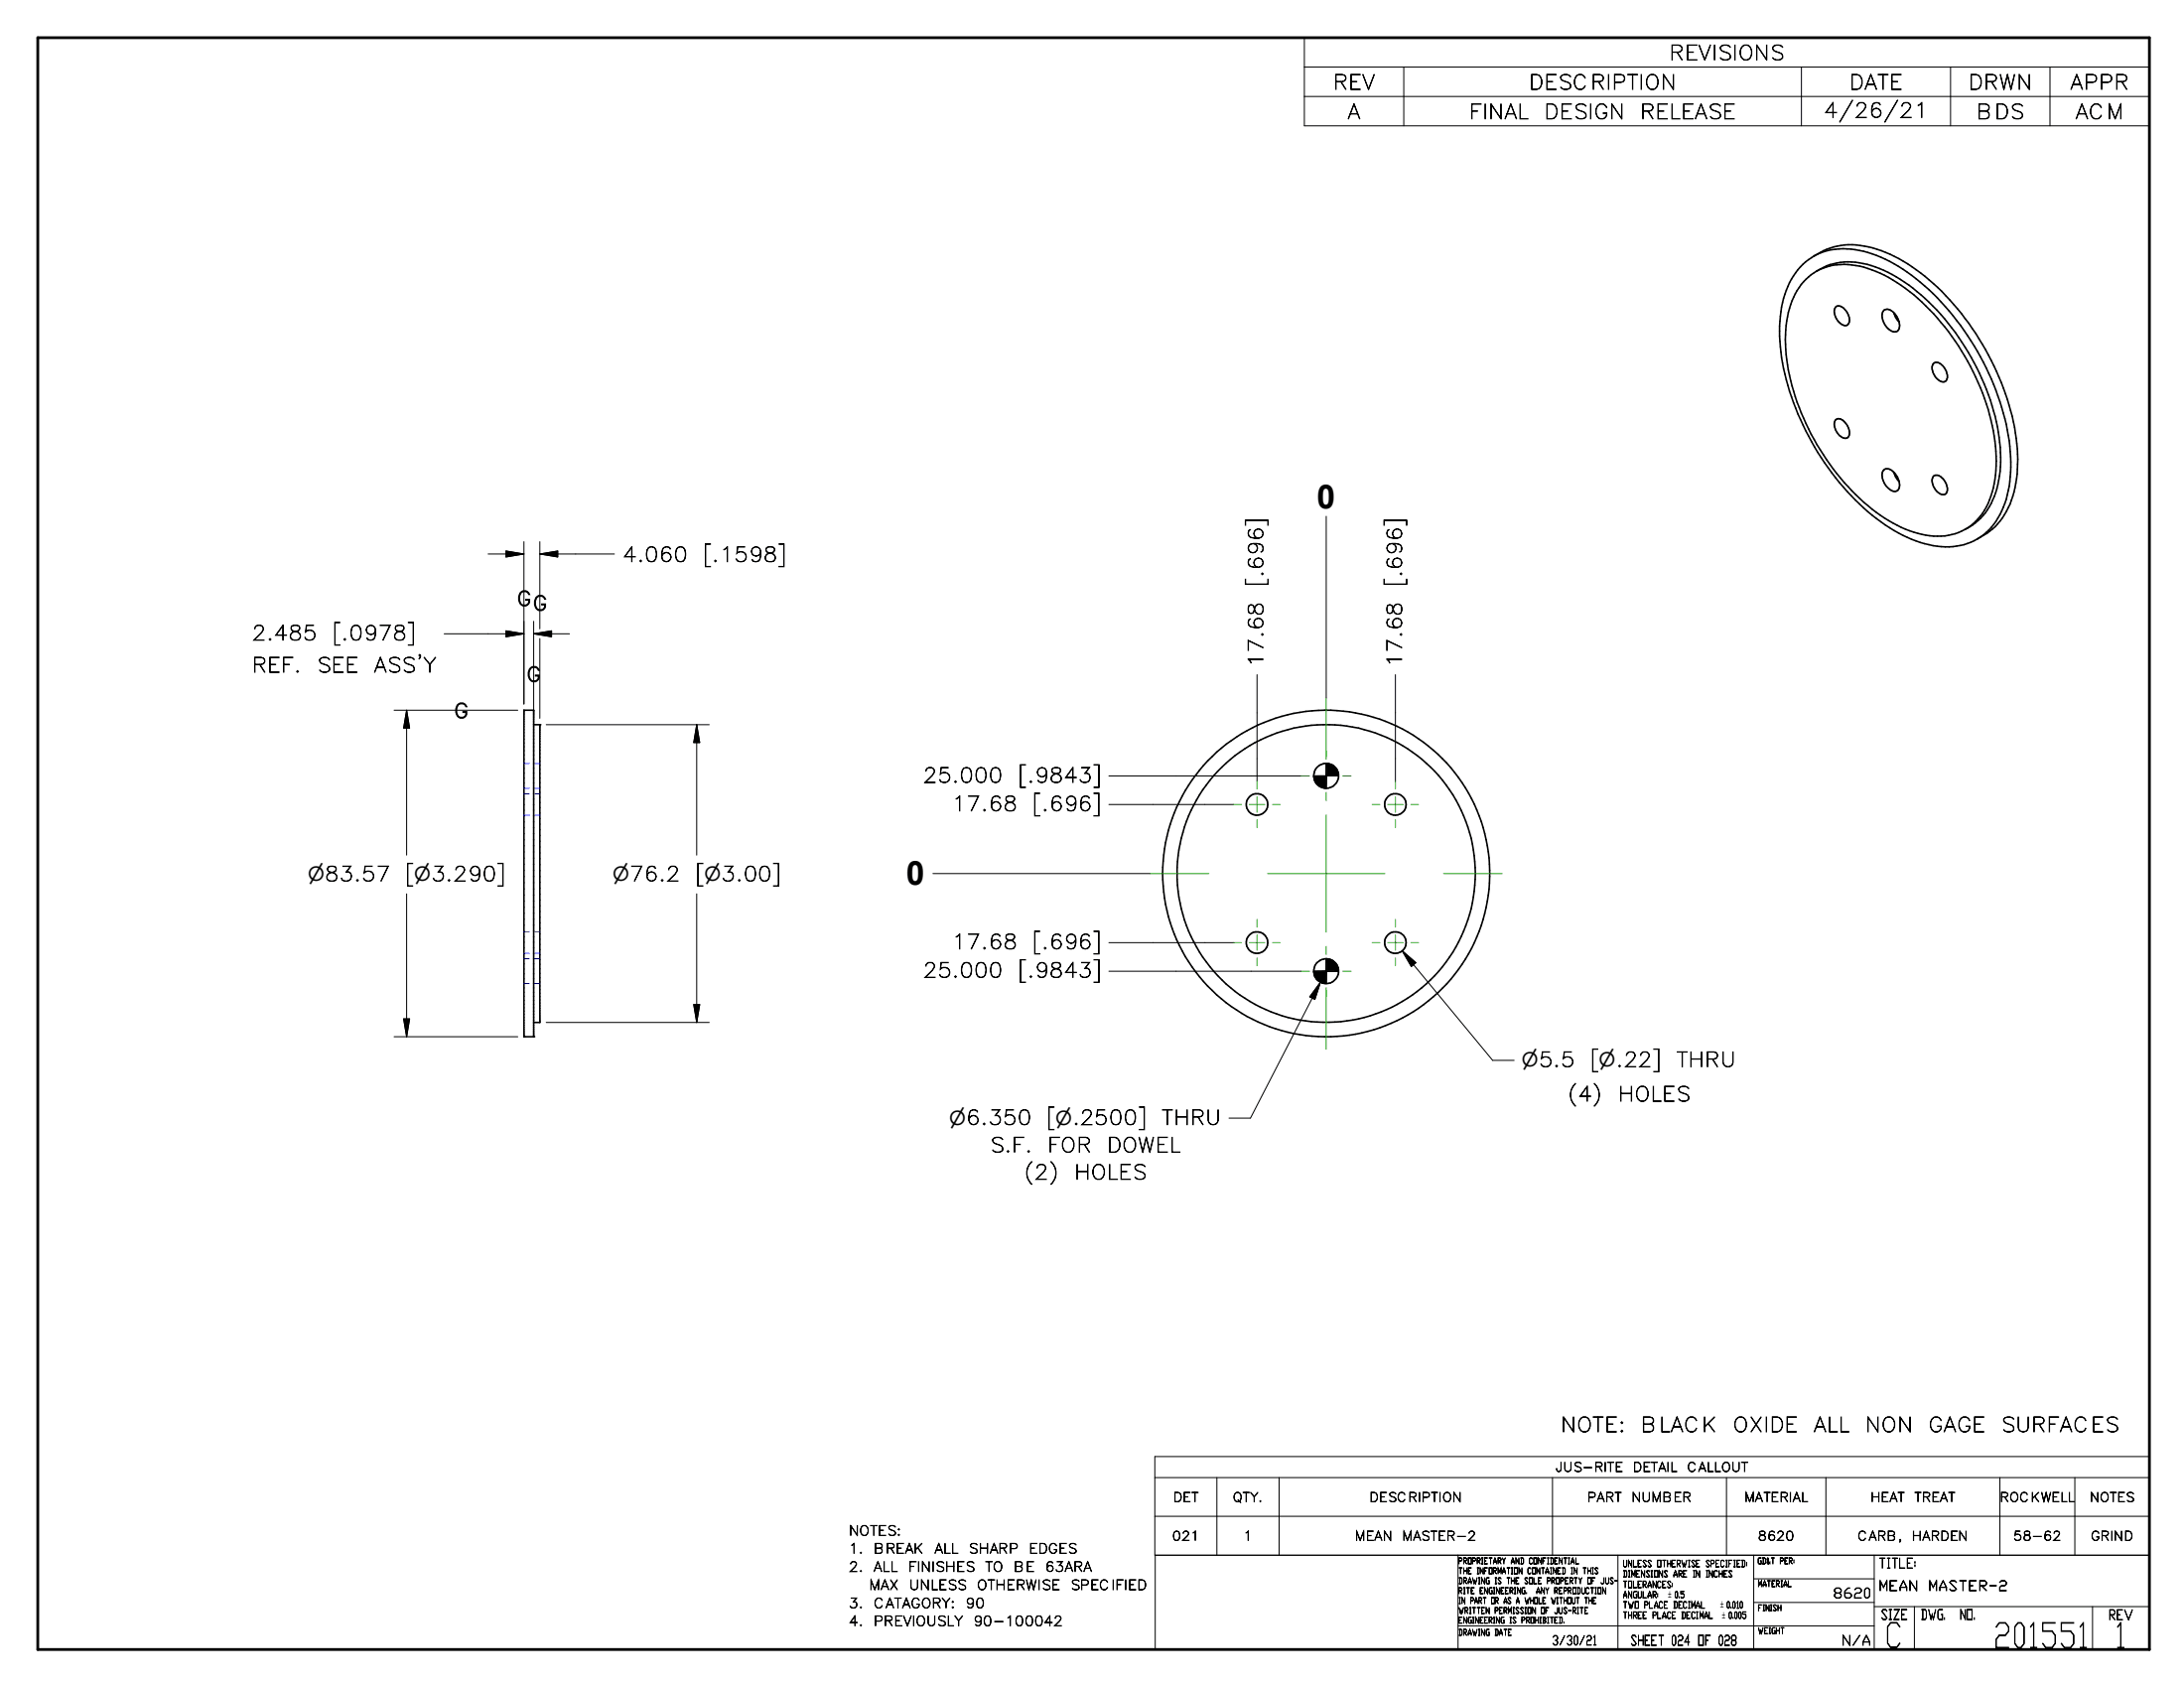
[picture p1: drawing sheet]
<svg xmlns="http://www.w3.org/2000/svg" width="279mm" height="216mm" viewBox="0 0 279 216" stroke-linecap="round" stroke-linejoin="round" font-family="sans-serif">
<g fill="none" stroke="#000" stroke-width=".2">
<path d="M230.3 34.1a7.6 7.6 0 0 1 7.6-2.1 19 19 0 0 1 8.9 5 34.1 34.1 0 0 1 10.3 20.1 16.5 16.5 0 0 1-1 8.3 7.6 7.6 0 0 1-8.8 4.4 19.6 19.6 0 0 1-9.9-5.8 34 34 0 0 1-9.6-19 15 15 0 0 1 1.1-8.8l.8-1.3zM231 35.7a7.2 7.2 0 0 1 6.9-1.7 17.6 17.6 0 0 1 7.9 4.6 30.9 30.9 0 0 1 9.5 18.5 13.2 13.2 0 0 1-1.7 8.6 7 7 0 0 1-7.8 2.6 19 19 0 0 1-9.4-6 30.5 30.5 0 0 1-8-17.6 12.1 12.1 0 0 1 2-8.3zM232 32.8a8.7 8.7 0 0 1 8.1-.9 22.3 22.3 0 0 1 9.3 6.5 35.7 35.7 0 0 1 7.4 12.7 24.7 24.7 0 0 1 1.3 8.9 10.8 10.8 0 0 1-2.8 7.4 9.2 9.2 0 0 1-2.4 1.6M232.4 34.7a8.1 8.1 0 0 1 7.5-.6 22.9 22.9 0 0 1 10.2 8.4 30.4 30.4 0 0 1 5.8 14.7 12.5 12.5 0 0 1-1.9 8.4l-1.3 1.3-1.3 .8M234.9 39.3a.94 .94 0 0 1 1.2 .4 1.46 1.46 0 0 1 .3 1.9 1.28 1.28 0 0 1-1.5-1 1.25 1.25 0 0 1 0-1.3zM241 39.7a1.09 1.09 0 0 1 1.4 .4 1.77 1.77 0 0 1 .4 2.2 1.1 1.1 0 0 1-1.4-.4 1.76 1.76 0 0 1-.4-2.2zM234.9 53.7a.93 .93 0 0 1 1.2 .5 1.43 1.43 0 0 1 .3 1.8 1.28 1.28 0 0 1-1.5-1 1.19 1.19 0 0 1 0-1.3zM242.3 40l.3 .7 .3 .5M247.4 46.5a.88 .88 0 0 1 1.1 .3 1.73 1.73 0 0 1 .5 1.9 .9 .9 0 0 1-1.3-.4 1.55 1.55 0 0 1-.3-1.8zM240.9 60.2a.84 .84 0 0 1 1.2 .1 1.91 1.91 0 0 1 .7 2.4 1.09 1.09 0 0 1-1.4-.4 1.9 1.9 0 0 1-.5-2.1zM242.3 60.4l.2 .6 .4 .6M247.4 60.9a1.17 1.17 0 0 1 1.5 .8l.1 .2a.9 .9 0 0 1-.3 1.4 1.76 1.76 0 0 1-1.4-2.3z"/>
<path d="M68.3 92.7h.8M69.1 92.7h.1M69.1 92.7v38.1h-.8M67 132.6h.1M67 132.6h1.3M67 132.6v-41.8h1.3v41.8M68.3 132.6h.1"/>
<circle cx="169.7" cy="99.2" r="1.59"/>
<circle cx="160.8" cy="102.9" r="1.38"/>
<circle cx="169.6" cy="111.7" r="19.1"/>
<circle cx="169.6" cy="111.7" r="20.9"/>
<circle cx="178.5" cy="102.9" r="1.37"/>
<circle cx="160.8" cy="120.6" r="1.38"/>
<circle cx="169.7" cy="124.2" r="1.59"/>
<circle cx="178.5" cy="120.6" r="1.38"/>
</g>
<g fill="none" stroke="#00f" stroke-width=".13">
<path d="M67 97.6h.7M68.4 97.6h.7M67 100.8h.7M67 104.3h.7M67 101.5h.7M67 119.2h.7M68.4 100.8h.7M68.4 104.3h.7M68.4 101.5h.7M68.4 119.2h.7M67 125.8h.7M67 122.6h.7"/>
<path d="M67 121.9h.7M68.4 125.8h.7M68.4 122.6h.7M68.4 121.9h.7"/>
</g>
<g fill="#000" stroke="#000" stroke-width=".13">
<path d="M64.7 70.5l2.3 .4-2.3 .3zM69.1 70.9l2.3-.4v.7zM52 90.8l.4 2.3h-.8zM64.7 80.7l2.3 .4-2.3 .3zM68.3 81.1l2.3-.4v.7zM89.1 92.7l.4 2.3h-.8zM168.1 99.2h1.6l-1.6 .1zM168.1 99.6l1.6-.4-1.6 .5zM168.2 99.9l1.5-.7-1.4 .8zM168.1 99.3l1.6-.1-1.6 .3zM168.1 99.5l1.6-.3-1.6 .4zM168.1 99.7l1.6-.5-1.5 .6z"/>
<path d="M168.2 99.8l1.5-.6-1.5 .7zM168.3 100l1.4-.8-1.4 .9zM168.3 100.1l1.4-.9-1.3 1zM168.5 100.3l1.2-1.1-1.1 1.2zM169.7 99.2l-1 1.3-.1-.1zM169.7 99.2l-.8 1.4-.1-.1zM169.7 99.2l-.7 1.5-.1-.1zM169.7 99.2l-.5 1.5h-.1zM169.7 99.2l-.4 1.6-.1-.1zM169.7 99.2l-.2 1.6h-.1zM169.7 99.2v1.6h-.2zM169.7 99.2l1.5-.2v.1z"/>
<path d="M169.7 99.2l1.5-.3v.1zM169.7 99.2l1.4-.5 .1 .1zM169.7 99.2l1.4-.7v.2zM169.7 99.2l1.3-.9v.1zM169.7 99.2l1.2-.9h.1zM170.7 98.1h.1l-1.1 1.1zM170.7 98v.1l-1 1.1zM170.5 97.8l.1 .1-.9 1.3zM170.4 97.8h.1l-.8 1.4zM170.1 97.7h.1l-.5 1.5zM170 97.7h.1l-.4 1.5zM169.8 97.6l.1 .1-.2 1.5z"/>
<path d="M169.7 97.6h.1l-.1 1.6zM169.9 97.7h.1l-.3 1.5zM170.2 97.7l.2 .1-.7 1.4zM170.6 97.9l.1 .1-1 1.2zM169.7 99.2l1.1-1.1 .1 .2zM169.7 99.2l1.3-.8 .1 .1zM169.7 99.2l1.5-.4v.1zM169.7 99.2l1.5-.1v.1zM168.4 100.2l1.3-1-1.2 1.1zM169.7 99.2l-.9 1.3h-.1zM169.7 99.2l-.6 1.5h-.1zM169.7 99.2l-.3 1.6h-.1z"/>
<path d="M51.6 130.3h.8l-.4 2.3zM88.7 128.5h.8l-.4 2.3zM168.1 124.2h1.6l-1.6 .1zM168.1 124.6l1.6-.4-1.6 .5zM168.2 124.9l1.5-.7-1.4 .8zM168.9 125.6l-.7 2.2-.6-.3zM168.4 125.2l1.3-1-1.2 1.1zM169.7 124.2l-.9 1.3h-.1zM169.7 124.2l-.6 1.5-.1-.1zM169.7 124.2l-.3 1.6h-.1zM168.1 124.3l1.6-.1-1.6 .3zM168.1 124.5l1.6-.3-1.6 .4z"/>
<path d="M168.1 124.7l1.6-.5-1.5 .6zM168.2 124.8l1.5-.6-1.5 .7zM168.3 125l1.4-.8-1.4 .9zM168.3 125.1l1.4-.9-1.3 1zM168.5 125.3l1.2-1.1-1.1 1.2zM169.7 124.2l-1 1.3-.1-.1zM169.7 124.2l-.8 1.4-.1-.1zM169.7 124.2l-.7 1.4h-.1zM169.7 124.2l-.5 1.5h-.1zM169.7 124.2l-.4 1.6-.1-.1zM169.7 124.2l-.2 1.6h-.1zM169.7 124.2v1.6h-.2z"/>
<path d="M169.7 124.2l1.5-.2v.1zM169.7 124.2l1.5-.3v.1zM169.7 124.2l1.4-.6 .1 .1zM169.7 124.2l1.4-.7v.1zM169.7 124.2l1.3-.9v.1zM169.7 124.2l1.2-1 .1 .1zM170.7 123.1h.1l-1.1 1.1zM170.7 123v.1l-1 1.1zM170.5 122.9h.1l-.9 1.3zM170.4 122.8l.1 .1-.8 1.3zM170.1 122.7l.1 .1-.5 1.4zM170 122.7h.1l-.4 1.5z"/>
<path d="M169.8 122.6l.1 .1-.2 1.5zM169.7 122.6h.1l-.1 1.6zM169.9 122.7h.1l-.3 1.5zM170.2 122.8h.2l-.7 1.4zM170.6 122.9l.1 .1-1 1.2zM169.7 124.2l1.1-1.1 .1 .1zM169.7 124.2l1.3-.8 .1 .1zM169.7 124.2l1.5-.5v.2zM169.7 124.2l1.5-.1v.1zM179.4 121.6l1.7 1.5-.5 .5z"/>
</g>
<path d="M4.8 4.8h270.2v206.2h-270.2z" fill="none" stroke="#000" stroke-width=".36"/>
<g fill="none" stroke="#000" stroke-width=".13">
<path d="M166.9 4.8h108.1v11.3h-108.1zM166.9 8.6h108.1M166.9 12.3h108.1M179.6 8.6v7.5M230.5 8.6v7.5M249.5 8.6v7.5M262.3 8.6v7.5M62.4 70.9h4.6M64.7 70.5l2.3 .4-2.3 .3zM67 69.3v20.8M68.3 79.5v12.4M69.1 70.9h9.5"/>
<path d="M69.1 70.9l2.3-.4v.7zM69.1 69.3v11.1M169.7 66v23.3M50.4 90.8h15.8M52 90.8v18.6M52 90.8l.4 2.3h-.8zM56.8 81.1h10.2M64.7 80.7l2.3 .4-2.3 .3zM68.3 81.1h4.6M68.3 81.1l2.3-.4v.7zM69.1 81.7v10.2M69.9 92.7h20.8"/>
<path d="M89.1 92.7v16.7M89.1 92.7l.4 2.3h-.8zM141.9 99.2h24.6M160.8 86.3v13.6M168.1 99.2a1.6 1.6 0 0 0 1.6 1.6v-3.2a1.56 1.56 0 0 1 1.5 1.6zM178.5 86.3v13.6M52 114.3v18.3M89.1 114.3v16.5M119.4 111.7h27.8M141.9 102.9h15.9M50.4 132.6h15.8M51.6 130.3h.8l-.4 2.3z"/>
<path d="M69.9 130.8h20.8M88.7 128.5h.8l-.4 2.3zM141.9 120.6h15.9M141.9 124.2h24.6M168.8 125.8l-1.2 1.7 .6 .3 .7-2M168.9 125.8l-8.9 17.2h-2.8M169.7 122.6a1.61 1.61 0 0 1 1.5 1.6h-3.1a1.6 1.6 0 0 0 1.6 1.6zM179.4 121.6l11.6 14h2.7M179.4 121.6l1.7 1.5-.5 .5zM147.7 189h127.3M147.7 193.9h127.3M147.8 198.9v12.1h127.2v-24.7h-127.3v12.6h127.3"/>
<path d="M155.7 189v9.9M163.6 189v9.9M186.5 198.9v12.1M198.6 189v9.9M207 198.9v12.1M220.9 189v9.9M224.4 198.9v12.1M233.6 189v9.9M239.8 198.9v12.1M255.8 189v9.9M265.4 189v9.9M186.5 208h53.3"/>
<path d="M224.4 201.9h15.4M224.4 205h15.4M239.8 205.5h35.2M244.9 205.5v5.5M267.7 205.5v5.5"/>
</g>
<g fill="none" stroke="#23a718" stroke-width=".13">
<path d="M160.8 99.9v1M166.5 99.2h1M168.6 99.2h2.1M169.7 89.3v7.8M169.7 98.2v2.1M171.8 99.2h1M178.5 99.9v1M147.2 111.7h7.5M157.8 102.9h1M159.8 102.9h2M160.8 101.9v2M160.8 104.9v.9"/>
<path d="M160.8 117.6v1M160.8 119.6v1.9M162.2 111.7h15M162.8 102.9h1M169.7 101.3v1.1M169.7 104.2v15M175.5 102.9h1M177.5 102.9h2M178.5 101.9v2M178.5 104.9v.9M178.5 117.6v1M178.5 119.6v1.9"/>
<path d="M180.5 102.9h1M184.7 111.7h7.5M157.8 120.6h1M159.8 120.6h2M160.8 122.5v1M162.8 120.6h1M166.5 124.2h1M168.6 124.2h2.1M169.7 121v1.1M169.7 123.2v2.1M169.7 126.3v7.9M171.8 124.2h1"/>
<path d="M175.5 120.6h1M177.5 120.6h2M178.5 122.5v1M180.5 120.6h1"/>
</g>
<g font-size="4.4">
<text x="241.1" y="210.7">C</text>
<text x="255" y="210.7">201551</text>
<text x="270.5" y="210.7">1</text>
</g>
<g font-size="4.2">
<text x="168.5" y="65">0</text>
<text x="116" y="113.2">0</text>
</g>
<g font-size="2.6">
<text x="170.5" y="11.4">REV</text>
<text x="195.6" y="11.4">DESCRIPTION</text>
<text x="213.5" y="7.7">REVISIONS</text>
<text x="236.6" y="11.4">DATE</text>
<text x="251.8" y="11.4">DRWN</text>
<text x="264.8" y="11.4">APPR</text>
<text x="172.4" y="15.2">A</text>
<text x="187.9" y="15.2">FINAL</text>
<text x="197.5" y="15.2">DESIGN</text>
<text x="209.8" y="15.2">RELEASE</text>
<text x="233.3" y="15">4/26/21</text>
<text x="252.8" y="15.2">BDS</text>
<text x="265.5" y="15.2">ACM</text>
<text x="79.6" y="71.8">4.060</text>
<text x="90" y="71.8">[.1598]</text>
<text x="66.1" y="77.5">GG</text>
<text x="161.6" y="75" transform="rotate(-90 161.6 75)">[.696]</text>
<text x="179.3" y="75" transform="rotate(-90 179.3 75)">[.696]</text>
<text x="32.2" y="81.9">2.485</text>
<text x="42.6" y="81.9">[.0978]</text>
<text x="32.2" y="86">REF.</text>
<text x="40.5" y="86">SEE</text>
<text x="47.8" y="86">ASS'Y</text>
<text x="67.3" y="87.2">G</text>
<text x="161.6" y="85.3" transform="rotate(-90 161.6 85.3)">17.68</text>
<text x="179.3" y="85.3" transform="rotate(-90 179.3 85.3)">17.68</text>
<text x="58" y="91.9">G</text>
<text x="118.1" y="100.1">25.000</text>
<text x="130.3" y="100.1">[.9843]</text>
<text x="121.8" y="103.7">17.68</text>
<text x="132.1" y="103.7">[.696]</text>
<text x="51.9" y="112.7">[n3.290]</text>
<text x="89" y="112.7">[n3.00]</text>
<text x="118.1" y="125">25.000</text>
<text x="121.8" y="121.4">17.68</text>
<text x="130.3" y="125">[.9843]</text>
<text x="132.1" y="121.4">[.696]</text>
<text x="203.5" y="136.4">[n.22]</text>
<text x="214.5" y="136.4">THRU</text>
<text x="133.9" y="143.9">[n.2500]</text>
<text x="148.6" y="143.9">THRU</text>
<text x="200.5" y="140.8">(4)</text>
<text x="207" y="140.8">HOLES</text>
<text x="126.6" y="147.4">S.F.</text>
<text x="134" y="147.4">FOR</text>
<text x="141.6" y="147.4">DOWEL</text>
<text x="131" y="150.8">(2)</text>
<text x="137.4" y="150.8">HOLES</text>
<text x="199.6" y="183.1">NOTE:</text>
<text x="209.9" y="183.1">BLACK</text>
<text x="221.7" y="183.1">OXIDE</text>
<text x="232" y="183.1">ALL</text>
<text x="238.6" y="183.1">NON</text>
<text x="246.7" y="183.1">GAGE</text>
<text x="256" y="183.1">SURFACES</text>
</g>
<g font-size="2.5">
<text x="39.4" y="112.7">n83.57</text>
<text x="78.4" y="112.7">n76.2</text>
<text x="194.7" y="136.4">n5.5</text>
<text x="121.5" y="143.8">n6.350</text>
</g>
<g font-size="1.8">
<text x="240.3" y="200.6">TITLE:</text>
<text x="240.3" y="203.4">MEAN</text>
<text x="246.7" y="203.4">MASTER-2</text>
<text x="234.5" y="204.4">8620</text>
<text x="240.6" y="207.1">SIZE</text>
<text x="245.7" y="207.1">DWG.</text>
<text x="250.7" y="207.1">NO.</text>
<text x="269.7" y="207.2">REV</text>
<text x="208.6" y="210.4">SHEET 024 OF 028</text>
<text x="235.6" y="210.4">N/A</text>
</g>
<g font-size="1.7">
<text x="108.6" y="196.4">NOTES:</text>
<text x="108.6" y="198.7">1.</text>
<text x="108.6" y="201">2.</text>
<text x="111.2" y="203.3">MAX</text>
<text x="111.8" y="198.7">BREAK</text>
<text x="111.8" y="201">ALL</text>
<text x="116.2" y="201">FINISHES</text>
<text x="116.3" y="203.3">UNLESS</text>
<text x="119.5" y="198.7">ALL</text>
<text x="123.9" y="198.7">SHARP</text>
<text x="125" y="203.3">OTHERWISE</text>
<text x="126" y="201">TO</text>
<text x="129.7" y="201">BE</text>
<text x="131.6" y="198.7">EDGES</text>
<text x="133.7" y="201">63ARA</text>
<text x="136.9" y="203.3">SPECIFIED</text>
<text x="108.6" y="205.7">3.</text>
<text x="108.6" y="207.9">4.</text>
<text x="111.8" y="205.7">CATAGORY:</text>
<text x="111.8" y="207.9">PREVIOUSLY</text>
<text x="123.5" y="205.7">90</text>
<text x="124.5" y="207.9">90-100042</text>
</g>
<g font-size="1.6">
<text x="199" y="188.2">JUS-RITE</text>
<text x="208.9" y="188.2">DETAIL</text>
<text x="215.8" y="188.2">CALLOUT</text>
<text x="149.9" y="197">021</text>
<text x="150.1" y="192.1">DET</text>
<text x="157.7" y="192.1">QTY.</text>
<text x="159.1" y="197">1</text>
<text x="173.3" y="197">MEAN</text>
<text x="175.2" y="192.1">DESCRIPTION</text>
<text x="179.4" y="197">MASTER-2</text>
<text x="203" y="192.1">PART</text>
<text x="208.7" y="192.1">NUMBER</text>
<text x="223.1" y="192.1">MATERIAL</text>
<text x="224.9" y="197">8620</text>
<text x="237.6" y="197">CARB,</text>
<text x="239.3" y="192.1">HEAT</text>
<text x="244.6" y="197">HARDEN</text>
<text x="244.9" y="192.1">TREAT</text>
<text x="255.8" y="192.1">ROCKWELL</text>
<text x="257.6" y="197">58-62</text>
<text x="267.3" y="192.1">NOTES</text>
<text x="267.5" y="197">GRIND</text>
<text x="198.5" y="210.4">3/30/21</text>
</g>
<g font-size="1.1">
<text x="207.6" y="200.4">UNLESS OTHERWISE SPECIFIED:</text>
<text x="207.6" y="201.7">DIMENSIONS ARE IN INCHES</text>
<text x="207.6" y="203.1">TOLERANCES:</text>
<text x="207.6" y="204.4">ANGULAR:</text>
<text x="207.6" y="205.7">TWO PLACE DECIMAL</text>
<text x="207.6" y="207">THREE PLACE DECIMAL</text>
<text x="213.4" y="204.3">` 0.5</text>
<text x="220.1" y="205.7">`0.010</text>
<text x="220.3" y="207">` 0.005</text>
</g>
<g font-size="1">
<text x="186.6" y="200">PROPRIETARY AND CONFIDENTIAL</text>
<text x="186.6" y="201.3">THE INFORMATION CONTAINED IN THIS</text>
<text x="186.6" y="202.6">DRAWING IS THE SOLE PROPERTY OF JUS-</text>
<text x="186.6" y="203.8">RITE ENGINEERING.</text>
<text x="196.5" y="203.8">ANY REPRODUCTION</text>
<text x="224.8" y="200">GD&amp;T PER:</text>
<text x="224.9" y="202.9">MATERIAL</text>
<text x="186.6" y="209.2">DRAWING DATE</text>
<text x="186.6" y="206.4">WRITTEN PERMISSION OF JUS-RITE</text>
<text x="186.6" y="207.6">ENGINEERING IS PROHIBITED.</text>
<text x="186.6" y="205.1">IN PART OR AS A WHOLE WITHOUT THE</text>
<text x="224.9" y="209">WEIGHT</text>
<text x="224.9" y="206">FINISH</text>
</g>
</svg>
